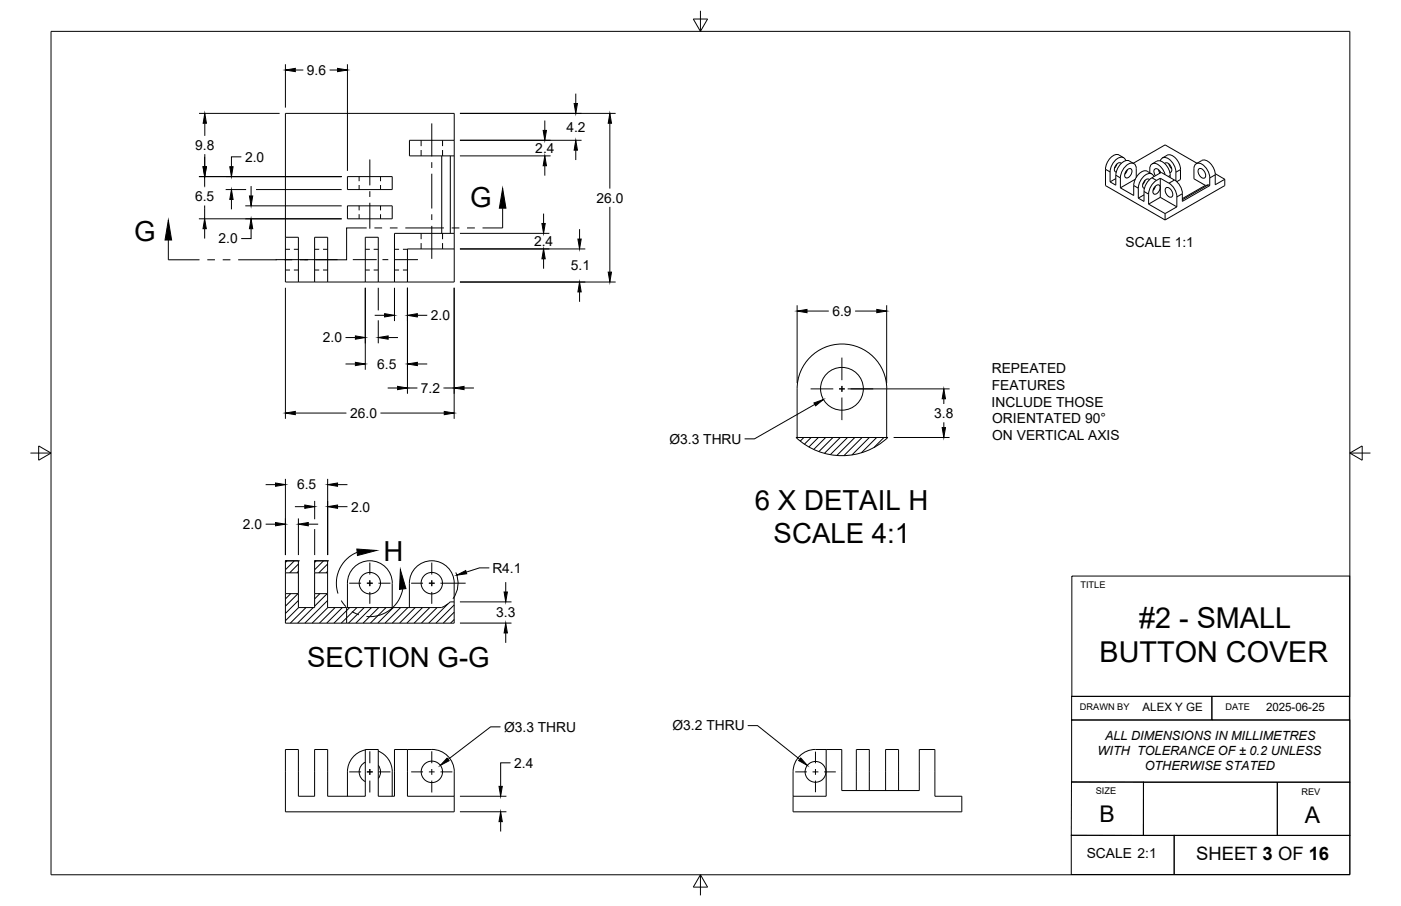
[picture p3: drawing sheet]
<svg xmlns="http://www.w3.org/2000/svg" width="432mm" height="279mm" viewBox="0 0 432 279" stroke-linecap="round" stroke-linejoin="round" font-family="sans-serif">
<!-- layer: Visible -->
<g fill="none" stroke="#000" stroke-width=".31">
<path d="M88 35h52v52h-52zM107.1 54.5h13.8v4h-13.8zM136.1 48.1v23.9M138.8 48.1v23.9M140 43.3h-13.8v4.8h13.8M340.7 52.2v5l18.4 10.6M343.9 55.1l-1.8 1M344.2 50.5l-.7 1.3M344.9 47.8l1.4 .8M344.9 47.8a3 3 0 0 0-3.5 2l-.5 1.2-.2 1.2M345.6 50.4a1.56 1.56 0 0 0-2.1 1.6 .77 .77 0 0 0 .5 1.1M347 49.5a1.53 1.53 0 0 0-1.2-1.1 1.53 1.53 0 0 0-1.5 .6l-1 .9-.7 1.2a8.7 8.7 0 0 0-.5 5"/>
<path d="M347 52.9v.4l-.2 .1M347.4 52.4a.82 .82 0 0 1 1.4 0 2.08 2.08 0 0 1-1.7 2.5 1.52 1.52 0 0 1 .3-2.5zM347.4 52.4l-.7 1.3M348.1 49.7l1.4 .8M348.1 49.6a3 3 0 0 0-3.5 2l-.3 .6a9.1 9.1 0 0 0-.4 4.9l-1.8-1M349.3 50.4l9.8-5.7 9.8 5.7M349.9 55.3l-4.6 2.6M350.2 52v2.7M350.2 52a1.62 1.62 0 0 0-1.1-1.7 1.62 1.62 0 0 0-1.9 .7l-1.4 1.8a8.5 8.5 0 0 0-.5 5.1M352.9 55.6l-.7 1.3M353.6 52.8l1.4 .8M353.6 52.8a3 3 0 0 0-3.5 2l-.3 .6a8.9 8.9 0 0 0-.4 4.9l-4.1-2.4"/>
<path d="M354.3 55.4a1.56 1.56 0 0 0-2.1 1.7 .77 .77 0 0 0 .5 1M354.4 52.1a1.62 1.62 0 0 1 1-1.7 1.62 1.62 0 0 1 2 .7l1.2 1.5 .5 1.2M354.4 52.1v1.2M355.1 50.5l1.4-.8a3 3 0 0 1 3.5 2l.6 1.8 .1 1.3M355.6 54.5a1.54 1.54 0 0 0-2.7-.5l-.9 1-.7 1.2a8.8 8.8 0 0 0-.5 4.9M355.7 57.9v.4l-.2 .1M356.1 57.4a.82 .82 0 0 1 1.4 0 2.08 2.08 0 0 1-1.7 2.5 1.52 1.52 0 0 1 .3-2.5zM356.1 57.4l-.7 1.3M357.1 52.4l.4 1M357.5 52.9v.5M357.5 53.4h.1M357.6 55a5.6 5.6 0 0 0-3.6 4.9v3"/>
<path d="M357.6 55a8.3 8.3 0 0 1 4.2 3l.7 1.3 .2 1.4M357.6 55v5.9M357.6 49.6a1.53 1.53 0 0 1 1.2-1.1 1.53 1.53 0 0 1 1.5 .6l1 .9 .7 1.2a8 8 0 0 1 .4 4.6M357.8 53.3a1.35 1.35 0 0 0-2-1l-.1 .9 .4 1M359 50.5a1.52 1.52 0 0 1 2.1 1.3l.1 .3a.8 .8 0 0 1-.6 1.1M359.3 58a1.85 1.85 0 0 1 2.1 2.4 1 1 0 0 1-1 .4 1 1 0 0 1-.8-.8l-.3-.4a1.5 1.5 0 0 1 0-1.6zM359.7 47.9a3 3 0 0 1 3.4 2l.3 .6a8.8 8.8 0 0 1 .4 4.9l-1.1 .6M359.7 47.9l-1.4 .8M360.3 50.5l.8 1.5M362 55.5l-4.1-2.3a8.8 8.8 0 0 0-4.4 3.1l-.4 .7a8.5 8.5 0 0 0-.5 5.1l-1.8-1M362 55.5l1.5 1.5 .7 1.3 .2 1.4M368 52a1.62 1.62 0 0 1 1.1-1.7 1.62 1.62 0 0 1 1.9 .7l1.3 1.8a7.3 7.3 0 0 1 .6 4.4"/>
<path d="M368 52.1v3l3.5 2.1-7.1 4.1M369.5 52.1a1.85 1.85 0 0 1 2 2.4 1 1 0 0 1-1 .4 1 1 0 0 1-.8-.7l-.2-.5a1.5 1.5 0 0 1 0-1.6zM370.4 49.5a3 3 0 0 1 3.5 2l.5 1.2 .2 1.2M370.4 49.5l-1.7 1M372.4 57l-.9 .1M372.9 57.2l-8.5 4.9v-2.3M372.9 57.2l-.5-.2-8 4.6M374.5 53.9v3.1l3-1.7M374.5 53.6l3 1.7M377.5 55.3v1.9l-18.4 10.6M88 73.2h4v13.8M107.1 63.5h13.8v4h-13.8z"/>
<path d="M140 76.8h-14.4v10.2M140 72h-18.4v15M352.6 60.1l-1.8 1M354 62.9l5.1 3M357.6 60.9l-3.6 2M357.6 60.9l5.1 2.9M359.1 65.9v1.9M362.7 60.7v3.1M362.7 63.8l-3.6 2.1M97 87v-13.8h4v13.8M112.6 87v-13.8h4v13.8M245.3 134.9h28.3a20.6 20.6 0 0 1-28.3 0z"/>
<path d="M245.7 134.9v-15a13.8 13.8 0 0 1 13.8-13.8 13.8 13.8 0 0 1 13.8 13.8v15M88 173h.1M88 176.7v6.4M88 173v3.7M88 173h4M88 176.7h4M92 173h.1M92 176.7v6.4M92 173v3.7M97 173h.1M97 176.7v6.4M97 173v3.7"/>
<path d="M97 173h4M97 176.7h4M101 173h.1M101 176.7v6.4M101 173v3.7M88 183.1v9.1h52v-12.4a6.9 6.9 0 0 0-6.9-6.9 6.9 6.9 0 0 0-6.9 6.9v7.6M88 183.1h4M92 183.1v4.3h5v-4.3M97 183.1h4M101 183.1v4.3h35.1M106.8 187.4v4.8M107.1 187.4v-7.6a6.9 6.9 0 0 1 6.9-6.9 6.9 6.9 0 0 1 6.9 6.9v7.6"/>
<path d="M140 185.6h-1.2l-1.3 1-1.4 .7M88 231.1h4v14.5h5v-14.5h4v14.5h11.6v-14.5h4v14.5h5v-14.5h11.5a6.9 6.9 0 0 1 6.9 6.9v12.4h-52zM112.6 231.3a6.9 6.9 0 0 0-5.5 6.7v7.6M112.6 235a3.3 3.3 0 0 0-1.9 3 3.3 3.3 0 0 0 1.9 3M116.6 236a3.3 3.3 0 0 1 0 4.1M116.6 231.6a6.9 6.9 0 0 1 4.3 6.4v7.6M125.6 231.1v14.5h14.4M246.8 232.8a6.8 6.8 0 0 1 4.5-1.7h8.1v12.7h23.9v-12.7h4.8v14.5h8.3v4.8h-52v-12.4a6.9 6.9 0 0 1 2.4-5.2zM254.6 231.1v14.5h-10.2M263.9 243.8v-12.7h4v12.7M272.9 243.8v-12.7h4v12.7"/>
<circle cx="259.5" cy="119.9" r="6.6"/>
<circle cx="114" cy="179.8" r="3.3"/>
<circle cx="133.1" cy="179.8" r="3.3"/>
<circle cx="133.1" cy="238" r="3.3"/>
<circle cx="251.3" cy="238" r="3.2"/>
</g>
<!-- layer: Hidden -->
<g fill="none" stroke="#000" stroke-width=".31">
<path d="M110.7 54.5v1.4M110.7 57.1v1.4M117.3 54.5v1.4M117.3 57.1v1.4M129.8 43.3v1.8M129.8 46.3v1.8M136.4 43.3v1.8M136.4 46.3v1.8M88 76.9h1.4M90.6 76.9h1.4M97 76.9h1.4M99.6 76.9h1.4"/>
<path d="M110.7 63.5v1.4M110.7 66.1v1.4M112.6 76.9h1.4M115.2 76.9h1.4M117.3 63.5v1.4M117.3 66.1v1.4M121.6 76.9h1.4M124.2 76.9h1.4M129.8 72v1.8M129.8 75v1.8M136.4 72v1.8M136.4 75v1.8"/>
<path d="M88 83.3h1.4M90.6 83.3h1.4M97 83.3h1.4M99.6 83.3h1.4M112.6 83.3h1.4M115.2 83.3h1.4M121.6 83.3h1.4M124.2 83.3h1.4"/>
</g>
<!-- layer: Visible Narrow -->
<path d="M340.7 52.2l1.4 .8M343.9 54l1.4 .9M349.4 57.2l1.4 .8M352.6 59.1l1.4 .8M355 54.8l1.4 .8M360.7 54.1l-.6 .3M362 55.5l-1.7 1M363.8 52.3l-1.4 .8M364.4 59.8l-1.7 .9M374.5 53.9l-1.6 1" fill="none" stroke="#000" stroke-width=".31"/>
<!-- layer: Sketch16 -->
<path d="M140.5 176.5a8.1 8.1 0 0 1-.9 8.1" fill="none" stroke="#000" stroke-width=".31"/>
<!-- layer: Titleblock -->
<path d="M330.3 177.7h85.7v37.1h-85.7zM330.3 214.8h43.2v7.2h-43.2zM373.5 214.8h42.4v7.2h-42.4zM330.3 222h85.7v19.2h-85.7zM330.2 257.6h31.7v12.1h-31.7zM330.2 241.1l22.2 .1v16.5l-22.2-.1zM352.4 241.2h41.3v16.5h-41.3zM361.9 257.6h54.1v12.1h-54.1zM393.7 241.2h22.4v16.5h-22.4z" fill="none" stroke="#000" stroke-width=".31"/>
<!-- layer: Border -->
<path d="M15.7 9.7h400.3v260.1h-400.3zM213.7 5.9h4.4l-2.2 3.8zM215.9 3.3v6.4M9.4 139.7h6.3M11.9 137.5l3.8 2.2-3.8 2.2zM416 139.7h6.4M416 139.7l3.8-2.2v4.4zM215.9 269.8l2.2 3.8h-4.4zM215.9 269.8v6.3" fill="none" stroke="#000" stroke-width=".31"/>
<!-- layer: Smart Centers -->
<g fill="none" stroke="#000" stroke-width=".31">
<path d="M133.1 38.1v10.1M114 49.2v8M114 58.9v1.8M133.1 50v1.8M133.1 53.6v10.7M114 62.5v8M133.1 66.1v1.8M133.1 69.7v10.1M84.9 80.1h19.1M108.7 80.1h7.4M117.9 80.1h1.8M121.5 80.1h7.3"/>
<path d="M249.8 119.9h7M258.6 119.9h1.8M259.5 110.3v6.9M259.5 119v1.8M262.2 119.9h6.9M259.5 122.6v7M107.6 179.9h3.7M113.1 179.9h1.8M114 173.5v3.7M114 179v1.8M116.6 179.9h3.7M126.7 179.9h3.7"/>
<path d="M132.2 179.9h1.8M133.1 173.5v3.7M133.1 179v1.8M135.8 179.9h7.7M114 182.5v3.7M133.1 182.5v3.7M107.6 238h3.7M113.1 238h1.8M114 231.7v3.7M114 237.2v1.8M116.6 238h3.7M126.7 238h3.7"/>
<path d="M132.2 238h1.8M133.1 231.7v3.7M133.1 237.2v1.8M135.8 238h3.6M245.1 238h3.6M250.4 238h1.8M251.3 231.8v3.6M251.3 237.2v1.8M254 238h3.6M114 240.7v3.7M133.1 240.7v3.7M251.3 240.7v3.6"/>
</g>
<!-- layer: Hatching -->
<g fill="none" stroke="#000" stroke-width=".31">
<path d="M245.5 134.9l-.1 .1M247.8 134.9l-1.2 1.1M250 134.9l-2.1 2.1M252.2 134.9l-2.9 3M254.5 134.9l-3.7 3.7M256.7 134.9l-4.3 4.4M259 134.9l-4.9 4.9M261.2 134.9l-5.3 5.3M263.5 134.9l-5.6 5.6M265.7 134.9l-5.6 5.6M267.9 134.9l-5.3 5.4M270.2 134.9l-4.7 4.8"/>
<path d="M272.4 134.9l-3.1 3.1M88.5 173l-.5 .5M90.7 173l-2.7 2.7M92 173.9l-2.7 2.8M92 176.2l-.5 .5M97.5 173l-.5 .4M99.7 173l-2.7 2.7M101 173.9l-2.7 2.8M101 176.2l-.5 .5M89.6 183.1l-1.6 1.6M91.8 183.1l-3.8 3.8M92 185.2l-4 4"/>
<path d="M92 187.4l-4 4M94.3 187.4l-4.8 4.8M96.5 187.4l-4.8 4.8M98.6 183.1l-1.6 1.6M100.8 183.1l-3.8 3.8M101 185.2l-7 7M101 187.4l-4.8 4.8M103.3 187.4l-4.8 4.8M105.5 187.4l-4.8 4.8M107.8 187.4l-4.8 4.8M110 187.4l-4.8 4.8M112.2 187.4l-4.8 4.8"/>
<path d="M114.5 187.4l-4.8 4.8M116.7 187.4l-4.8 4.8M119 187.4l-4.8 4.8M121.2 187.4l-4.8 4.8M123.5 187.4l-4.8 4.8M125.7 187.4l-4.8 4.8M128 187.4l-4.8 4.8M130.2 187.4l-4.8 4.8M132.5 187.4l-4.8 4.8M134.7 187.4l-4.8 4.8M138 186.2l-5.9 6M140 186.6l-5.6 5.6"/>
<path d="M140 188.8l-3.4 3.4M140 191.1l-1.1 1.1"/>
</g>
<!-- layer: Section Lines -->
<g fill="none" stroke="#000" stroke-width=".31">
<path d="M51.9 74v6.1h9.6M113 70.3h-6.2v9.8h-9.6M115.4 70.3h2.4M120.2 70.3h2.3M124.9 70.3h11.9M139.2 70.3h2.4M144 70.3h2.3M154.9 64.2v6.1h-6.2M63.9 80.1h2.4M68.6 80.1h2.4M73.4 80.1h11.9M87.7 80.1h2.4"/>
<path d="M92.5 80.1h2.3"/>
</g>
<path d="M51.9 67.9l1 6.1h-2zM154.9 58.1l1 6.1h-2z" fill="#000" stroke="#000" stroke-width=".31"/>
<!-- layer: Detail Boundary -->
<path d="M110.1 170.3a10.3 10.3 0 0 0-5.9 12.7M105.2 185.2l1.4 1.9M108.5 188.6l2.1 1M124.1 181.7a10.2 10.2 0 0 1-11.2 8.4" fill="none" stroke="#000" stroke-width=".31"/>
<path d="M110 169.3l6.1 .5-5.9 1.5zM123.4 175.7l1.7 5.8-2 .3z" fill="#000" stroke="#000" stroke-width=".31"/>
<!-- layer: FD_Dimensions -->
<g fill="none" stroke="#000" stroke-width=".31">
<path d="M88 19.8v13.4M107.1 19.8v32.9M61.3 35h24.9M63.1 38v3.9M91 21.6h2.5M101.6 21.6h2.4M141.8 35h47.9M167.9 37.2v3M177.5 28.9v3M188 38v20.1M61.3 54.5h44M63.1 54.5v3.2"/>
<path d="M63.1 47.5v3.9M69.6 58.5h6.3M74.4 48.4h-3.1v3M77.4 57.4v3M78.9 58.5h26.4M141.8 43.3h37.4M141.8 48.1h27.9M167.9 51.1v3.1M177.5 46.3v3.1M61.3 67.5h44M63.1 63.4v4.1M63.1 70.5v3.1"/>
<path d="M71.3 61.5v3.1M75.6 63.5h29.7M77.4 70.5v3.1h-3.1M141.8 76.8h38.6M141.8 72h27.5M167.5 65.9v3M167.5 79.8v3.1M178.6 70.7v3M188 63.8v20.1M88 88.8v40.4M112.6 88.8v25.2M115.5 97.2h3"/>
<path d="M116.6 88.8v6.9M116.6 98.8v7.1M121.6 88.8v10.2M125.6 88.8v32.6M128.6 97.2h3.1M140 88.8v40.4M141.8 87h47.9M178.6 90v3.1M245.7 94.1v24.1M248.7 95.9h6.7M263.5 95.9h6.7M273.3 94.1v24.1"/>
<path d="M106.5 112.2h3M106.5 104.1h3M119.5 119.7h3M119.6 104.1h3.1M125.6 119.7h3.1M128.6 112.2h3.1M136.7 119.7h3.3M143 119.7h3.1M261.3 119.9h31.4M91 127.4h15.8M117.3 127.4h19.6M251.1 124.7l-18.6 10.6h-3"/>
<path d="M275.4 134.9h17.3M290.9 123v1.6M290.9 130.2v1.7M81.9 149.5h3M88 147.7v23.5M90.9 156.3h3M92 159.9v11.3M97 154.5v5.6M101 147.7v23.5M104 149.5h3.1M104 156.3h3.1M81.9 161.6h3"/>
<path d="M95 161.6h3.1M97 163.2v8M150.8 175.1h-3l-4.1 1.3M155.9 179.5v3.1M141.8 185.6h15.8M141.8 192.2h15.8M155.9 195.2v3M154.3 224.2h-3.1l-13.1 10M157.4 235.2h-3.1v7.3M230.4 223.8h3.1l13 10.3M141.8 245.6h14.3M141.8 250.3h14.3"/>
<path d="M154.3 253.4v3"/>
</g>
<g fill="#000" stroke="#000" stroke-width=".31">
<path d="M63.1 35l.5 3h-1zM88 21.6l3-.5v1zM104 21.1l3.1 .5-3.1 .5zM177 31.9h1l-.5 3.1zM188 35l.5 3h-1zM62.6 51.4h1l-.5 3.1zM70.8 51.4h1l-.5 3.1zM167.9 48.1l.5 3h-1zM167.4 40.2h1l-.5 3.1zM177.5 43.3l.5 3h-1zM63.1 67.5l.5 3h-1zM71.3 58.5l.5 3h-1z"/>
<path d="M76.9 60.4h1l-.5 3.1zM77.4 67.5l.5 3h-1zM167.5 76.8l.5 3h-1zM167 68.9h1l-.5 3.1zM178.1 73.7h1l-.5 3.1zM118.5 96.7l3.1 .5-3.1 .5zM125.6 97.2l3-.5v1zM178.6 87l.5 3h-1zM187.5 83.9h1l-.5 3.1zM245.7 95.9l3-.5v1zM270.2 95.4l3.1 .5-3.1 .5zM109.5 111.7l3.1 .5-3.1 .6z"/>
<path d="M109.5 103.6l3.1 .5-3.1 .5zM116.6 104.1l3-.5v1zM122.5 119.1l3.1 .6-3.1 .5zM125.6 112.2l3-.5v1.1zM140 119.7l3-.6v1.1zM88 127.4l3-.5v1zM136.9 126.9l3.1 .5-3.1 .5zM250.9 124.3l2.9-1.1-2.4 2zM290.9 119.9l.5 3.1h-1zM290.4 131.9h1l-.5 3zM84.9 148.9l3.1 .6-3.1 .5zM93.9 155.7l3.1 .6-3.1 .5z"/>
<path d="M101 149.5l3-.6v1.1zM101 156.3l3-.6v1.1zM84.9 161.1l3.1 .5-3.1 .6zM92 161.6l3-.5v1.1zM140.8 177.4l2.7-1.4 .3 .9zM155.4 182.6h1l-.5 3zM155.9 192.2l.5 3h-1zM137.8 233.8l.6 .8-2.7 1.5zM246.8 233.7l2 2.4-2.7-1.6zM154.3 250.3l.5 3.1h-1zM153.8 242.5h1l-.5 3.1z"/>
</g>
<g font-size="8.9">
<text x="351.1" y="193.6">#2 - SMALL</text>
<text x="338.9" y="204.3">BUTTON COVER</text>
</g>
<g font-size="8.5">
<text x="144.9" y="63.7">G</text>
<text x="41.3" y="74.4">G</text>
<text x="232.7" y="157.2">6 X DETAIL H</text>
<text x="238.4" y="167.5">SCALE 4:1</text>
<text x="118.2" y="173.1">H</text>
<text x="94.7" y="205.8">SECTION G-G</text>
</g>
<g font-size="7.1">
<text x="338.9" y="253.6">B</text>
<text x="402.1" y="253.9">A</text>
</g>
<text font-size="5.7" x="368.7" y="265.3">SHEET 3 OF 16</text>
<g font-size="4.3">
<text x="94.6" y="23.1">9.6</text>
<text x="174.6" y="40.6">4.2</text>
<text x="60.2" y="46.2">9.8</text>
<text x="165" y="47.2">2.4</text>
<text x="75.5" y="49.9">2.0</text>
<text x="60.1" y="62">6.5</text>
<text x="183.9" y="62.5">26.0</text>
<text x="67.4" y="75.1">2.0</text>
<text x="164.6" y="75.9">2.4</text>
<text x="346.9" y="76">SCALE 1:1</text>
<text x="176" y="83.1">5.1</text>
<text x="132.8" y="98.7">2.0</text>
<text x="256.5" y="97.4">6.9</text>
<text x="99.5" y="105.6">2.0</text>
<text x="116.3" y="113.7">6.5</text>
<text x="305.7" y="115.1">REPEATED</text>
<text x="129.7" y="121.2">7.2</text>
<text x="305.6" y="125.4">INCLUDE THOSE</text>
<text x="305.7" y="120.3">FEATURES</text>
<text x="107.9" y="128.9">26.0</text>
<text x="288" y="128.9">3.8</text>
<text x="305.8" y="130.5">ORIENTATED 90°</text>
<text x="206.3" y="136.8">Ø3.3 THRU</text>
<text x="305.8" y="135.7">ON VERTICAL AXIS</text>
<text x="91.5" y="150.9">6.5</text>
<text x="108.2" y="157.8">2.0</text>
<text x="74.9" y="163.2">2.0</text>
<text x="151.7" y="176.7">R4.1</text>
<text x="152.9" y="190.4">3.3</text>
<text x="155.4" y="225.6">Ø3.3 THRU</text>
<text x="207.3" y="225.2">Ø3.2 THRU</text>
<text x="158.5" y="236.8">2.4</text>
<text x="334.9" y="264.7">SCALE 2:1</text>
</g>
<g font-size="3.9">
<text x="338.3" y="232.8">WITH TOLERANCE OF ± 0.2 UNLESS</text>
<text x="340.6" y="228.1">ALL DIMENSIONS IN MILLIMETRES</text>
<text x="352.8" y="237.5">OTHERWISE STATED</text>
</g>
<g font-size="3.5">
<text x="352.2" y="219.2">ALEX Y GE</text>
<text x="390.2" y="219.3">2025-06-25</text>
</g>
<g font-size="2.8">
<text x="333" y="181.5">TITLE</text>
<text x="332.8" y="219.1">DRAWN BY</text>
<text x="377.7" y="219.1">DATE</text>
<text x="337.7" y="245">SIZE</text>
<text x="401.1" y="245.1">REV</text>
</g>
</svg>
